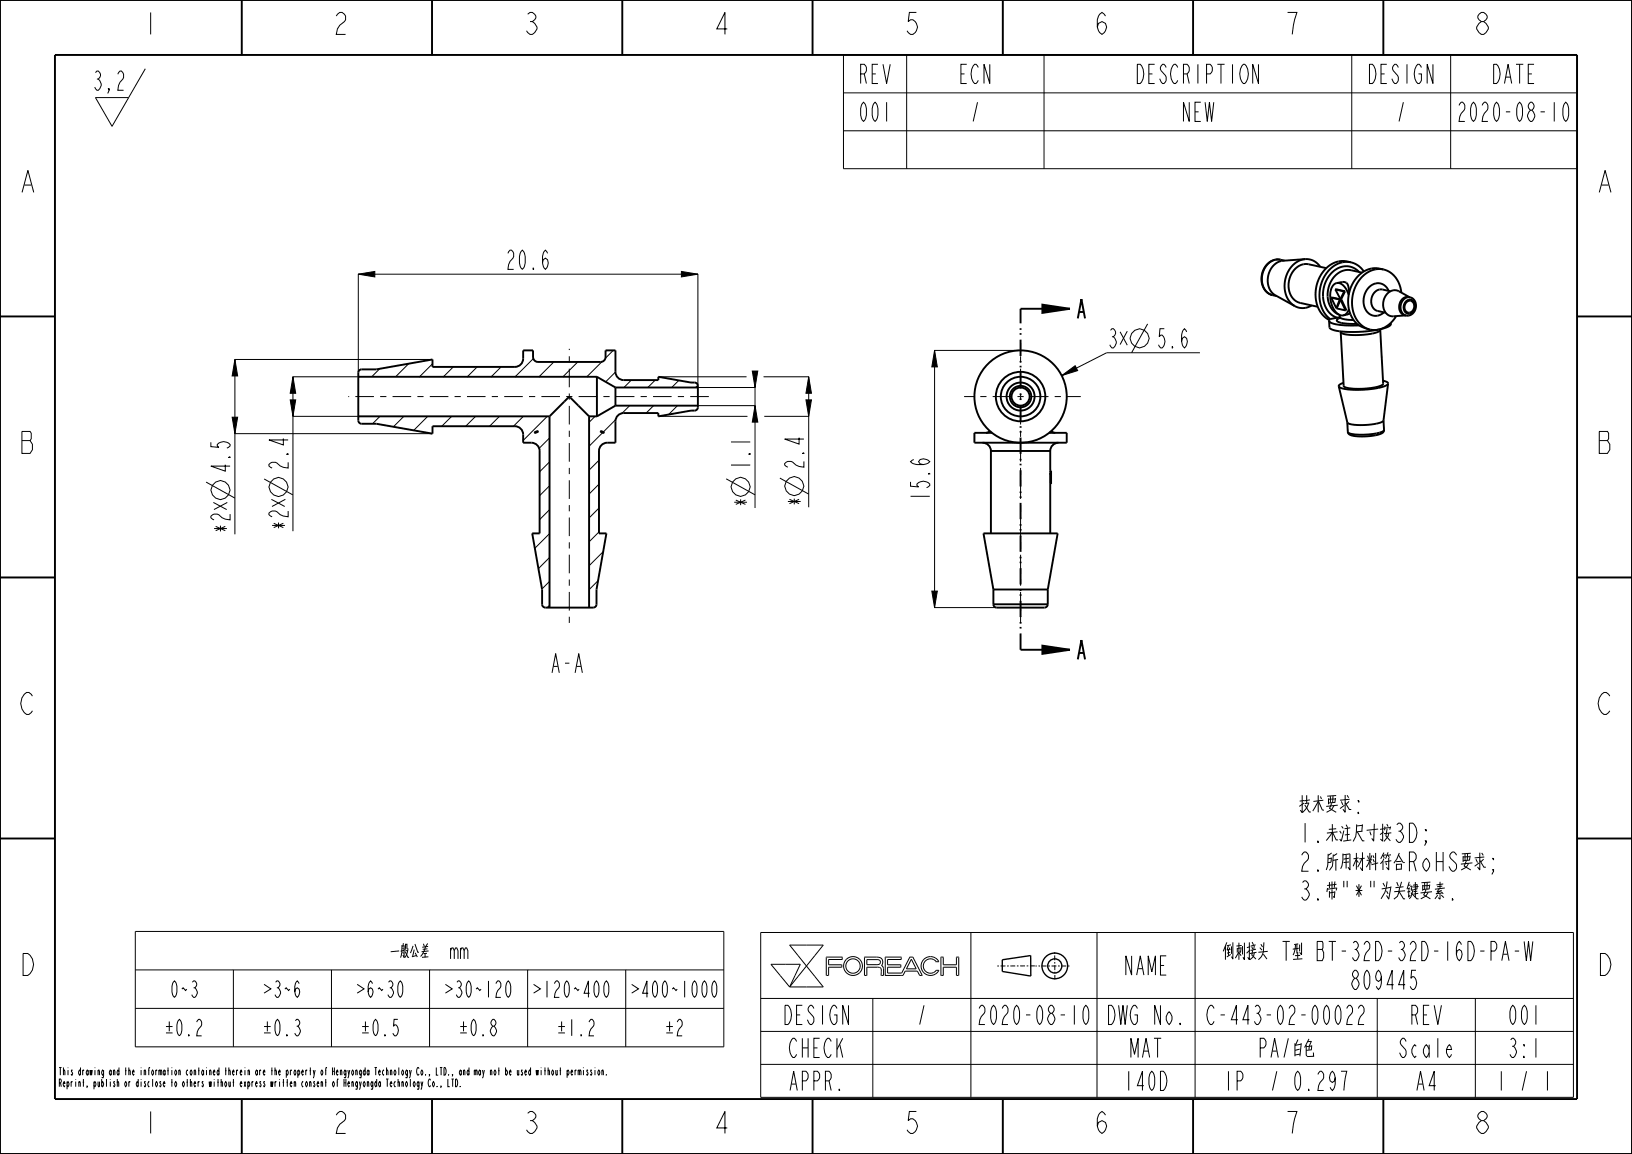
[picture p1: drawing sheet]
<svg xmlns="http://www.w3.org/2000/svg" width="297mm" height="210mm" viewBox="0 0 297 210" stroke-linecap="round" stroke-linejoin="round" font-family="sans-serif">
<g fill="none" stroke="#000" stroke-width=".18">
<path d="M17.4 13.2l.2-.3a.78 .78 0 0 1 .7 .7 .78 .78 0 0 1-.4 .8l.3 .3a1.2 1.2 0 0 1-.3 1.7h-.3l-.4-.6M17.6 14.4h.3M19.9 16.4l-.2-.3h.2v.3l-.3 .6M21.4 13.5l.4-.6h.3a1.25 1.25 0 0 1-.3 2.1l-.2 .6-.2 .8h1.1M26.4 12.5l-6 10.5-3-5.2h6M153.5 10h133.5v20.7h-133.5zM153.5 16.9h133.5M165 10v20.7M190 10v20.7M246 10v20.7M264 10v20.7M153.5 23.8h133.5"/>
<path d="M65.2 49.9l3-.5v1zM65.2 49.8v18M65.2 49.9h61.8M124 49.4l3 .5-3 .5zM127 49.8v20.4M42.2 75.9h1l-.5 3zM42.7 78.9h35.9M42.7 65.4h35.9M42.7 65.4l.5 3h-1zM42.7 65.4v31.8M52.8 72.8h1l-.5 3zM53.3 75.8h11.8"/>
<path d="M53.3 68.6h11.8M53.3 68.6l.5 3h-1zM53.3 68.6v28.1M69.1 67.1l-1.5 1.5M69.1 75.8l-1.3 1.3M73.5 75.8l-1.9 1.9M74.4 66.2l-2.4 2.4M77.8 75.8l-2.5 2.5M78.7 66.2l-2.4 2.4M82.2 75.8l-1.8 1.8M82.5 66.8l-1.8 1.8M86.5 75.8l-1.8 1.8"/>
<path d="M86.8 66.8l-1.8 1.8M90.9 75.8l-1.8 1.8M91.2 66.8l-1.8 1.8M95.2 75.8l-1.8 1.8M97.1 65.3l-3.4 3.3M99.6 75.8l-4.4 4.4M100 79.7l-1.9 1.9M100.8 65.9l-2.7 2.7M105.1 65.9l-2.7 2.7M108.3 75.8l-1.1 1.1M109.5 65.8l-2.7 2.8M109.7 78.7l-2.5 2.5"/>
<path d="M111.6 63.8l-1.4 1.4M112 67.7l-1.8 1.8M112 76.4l-2.2 2.2M114.6 73.8l-1.4 1.4M114.9 69.2l-1.4 1.3M118.9 73.8l-1.3 1.4M119.2 69.2l-1.3 1.3M119.8 68.6h.1M119.9 75.8h16.1M119.9 68.6h16M123.3 73.8l-1.6 1.6M123.5 69.2l-1.3 1.3"/>
<path d="M127 70.1l-.4 .4M127.1 73.8h10.4M127.1 70.5h10.4M136.9 67.5h1l-.5 3zM137.4 73.8l.5 3h-1zM137.4 70.5v21.9M139 68.6h8.2M139.1 75.8h8.1M146.7 72.8h1l-.5 3zM147.2 68.6l.5 3h-1zM147.2 68.6v23.7M170 63.8h15.7"/>
<path d="M170.1 63.8l.5 3h-1zM170.1 63.8v46.8M193.2 68.4l2.5-1.9 .4 .9zM218.4 64.2h-17l-8.2 4.2M100 84.1l-1.8 1.8M100 88.4l-1.8 1.8M100 92.8l-1.8 1.8M100 97.1l-2.7 2.7M109 83.8l-1.8 1.8M109 88.1l-1.8 1.8M109 92.5l-1.8 1.8M109 96.8l-1.8 1.8"/>
<path d="M132.2 87.1l5.2 3M141.9 87l5.3 2.9M100 101.5l-2 2M100 105.8l-1.4 1.4M100 110.2l-.4 .4M108.8 105.7l-1.6 1.6M109.8 100.4l-2.6 2.6M169.6 107.6h1l-.5 3zM170 110.6h11.3M24.6 169.5h107.1v21h-107.1zM24.6 176.5h107.1M42.5 176.5v14"/>
<path d="M60.3 176.5v14M78.2 176.5v14M82.7 173l.2-.5h.2l.2 .5v1.5M83.8 173l.2-.5h.2l.3 .5v1.5M83.8 172.5v2M84.5 173l.2-.5h.2l.2 .5v1.5M96 176.5v14M113.9 176.5v14M138.4 169.7h147.9v30h-147.9zM140.3 175.5h5.3l-1.9 4.1zM143.7 172h6.1l-3 3.8zM146.8 175.8l3 3.8h-6.1"/>
<path d="M146.8 175.8l-3.1 3.8M150.8 177.5v-1.5h2.4v-.4h-2.4v-1h2.4l.1-.4h-2.9v3.3h.4M157.8 174.6l2.1 .1 .3 .1v.4l-.4 .3h-2zM157.8 177.5v-1.5h1.9l.4 .1 .2 .2 .1 1.2h.4M160.8 177.5v-1.3l-.4-.5 .2-.6-.2-.7-.7-.2h-2.3l-.1 3.3h.5M164.3 177.5h.1M165.9 174.6l.8 1.7h-1.7zM166.1 174.2h-.5l-1.5 2.9h-2.6v-1.1h2.4v-.4h-2.4v-1h2.5v-.4h-2.9v3.3h3.2M166.1 174.2h.1M166.1 174.2l1.7 3.3h-.4l-.4-.8h-2.3l-.4 .8M170.4 175l-.7-.5h-.8l-.6 .5-.3 .8 .3 .8 .6 .4h.8l.7-.4M170.4 176.6h.1"/>
<path d="M170.4 175h.1M170.4 176.6h.4M170.4 175h.5l-.4-.5-.5-.3-.7-.1-.7 .1-.5 .4-.3 .5-.2 .5 .1 .7 .5 .8 1 .4 1-.2 .7-.7M170.8 176.6h.1M171.2 174.2h.5v1.4h2.4v-1.4h.4v3.3h-.4v-1.5h-2.4v1.5h-.5zM176.7 169.7v30M199.6 169.7v30M217.5 169.7v30M24.6 183.5h107.1M138.4 181.7h147.9M138.4 187.7h147.9M138.4 193.7h147.9"/>
<path d="M158.8 181.7v18M250.6 181.7v18M268.5 181.7v18"/>
<circle cx="134.8" cy="88.6" r="1.72"/>
<circle cx="144.5" cy="88.5" r="1.72"/>
<circle cx="155.2" cy="175.8" r="1.31"/>
<circle cx="155.2" cy="175.8" r="1.71"/>
</g>
<g fill="#000">
<path d="M65.2 49.9l3-.5v1zM124 49.4l3 .5-3 .5zM189.7 55.4l5 .8-5 .7zM42.7 65.4l.5 3h-1zM42.2 75.9h1l-.5 3zM53.3 68.6l.5 3h-1zM52.8 72.8h1l-.5 3zM136.9 67.5h1l-.5 3zM137.4 73.8l.5 3h-1zM147.2 68.6l.5 3h-1zM146.7 72.8h1l-.5 3zM170.1 63.8l.5 3h-1z"/>
<path d="M193.2 68.4l2.5-1.9 .4 .9zM169.6 107.6h1l-.5 3zM189.7 117.5l5 .7-5 .8z"/>
</g>
<g fill="none" stroke="#000" stroke-width=".35">
<path d="M0 0h297v210h-297zM10 10h277v190h-277zM44 .1v10M78.6 .1v10M113.2 .1v10M147.9 .1v10M182.5 .1v10M217.1 .1v10M251.7 .1v10M0 57.6h10M185.7 56.2h9M189.7 55.4l5 .8-5 .7z"/>
<path d="M230.7 48a2.51 2.51 0 0 1 2.3-.7 3.2 3.2 0 0 0-3.4 3.6 2.77 2.77 0 0 0 2 2.8 3.3 3.3 0 0 1-1.4-5.1zM241.9 58.4l.1 1.3a6.6 6.6 0 0 0 4 .7l2.5-.1 2.4-.3M241.9 58.4a3.2 3.2 0 0 0 2.5 .8h2.9M242.1 58.1l-.2 .3M242.3 54.2l1.7 .3M242.3 54.2l.9 1.9M242.3 54.2l1.5 .3M243 52.7l1.8 .3M243 52.7l1.6 .3M243 52.7l.9 1.7M243.3 56.1h-.1M243.3 57.8l-1.2 .3"/>
<path d="M243.8 57.9l-.4 .2a.32 .32 0 0 0-.1 .3 .32 .32 0 0 0 .4 .2l1.4 .3h1.9M243.8 54.5l-.6 1.6M243.8 57.7l-.5 .1M243.8 57.7h.1M243.8 57.7a2.39 2.39 0 0 0 2.1 .5h.4M243.8 57.7v.3M244 54.5h.1l.9 2h-.1M244 54.5l.9 2M244 54.5l-.7 1.6 1.6 .4M244 54.5h-.2M244 54.5l-.1 .2M244.6 53l-.7 1.4"/>
<path d="M244.8 53l-.7 1.4h-.2M244.8 53h-.2M245.1 47.6a5 5 0 0 0-5.4 4.1 5.5 5.5 0 0 0 2.2 6.5M245.7 57.1h-.1l-.6 .2M247.3 59.2l1.9 .7M247.3 49.5a3.5 3.5 0 0 0-5.5 .8 5.2 5.2 0 0 0 .9 7.3l.6 .2M247.9 49.6l-2-.4a3.9 3.9 0 0 0-4.2 3.7 3.9 3.9 0 0 0 2 4.4M248.2 49.4a3.9 3.9 0 0 0-6.5 0 6.3 6.3 0 0 0 .2 8.5l.2 .2M251 48.9a5 5 0 0 0-5.4 4.2 5.7 5.7 0 0 0 1.7 6.1M251.1 59.9l-.2 .1M251.2 59.9v.1a2.59 2.59 0 0 1-2.1 .8l-2.3 .2a3.8 3.8 0 0 1-2.8-.6v-.1M251.6 52.7a2.11 2.11 0 0 0-1.9 1.2 2.11 2.11 0 0 0 .3 2.2l.7 .5"/>
<path d="M252.7 52.9a2.18 2.18 0 0 0-2-1.4 2.18 2.18 0 0 0-2 1.4 3 3 0 0 0 1.2 4.5h1l1-.6M253.1 58.7a.79 .79 0 0 1-.8 .9l-1.2 .3M254.1 57.5l-1 1.3a4.7 4.7 0 0 1-2 1.1M255 53.3a4.2 4.2 0 0 0-4.7-4.3 6.2 6.2 0 0 0-4.1 7.6 4 4 0 0 0 4.7 3.4M255.4 54.5a1.37 1.37 0 0 1 1.8-.2 1.37 1.37 0 0 1 .5 1.7 1.42 1.42 0 0 1-.9 1.3 1.42 1.42 0 0 1-1.6-.3 1.97 1.97 0 0 1 .2-2.5zM255.9 54.8a1.02 1.02 0 0 1 1.3 0 1.02 1.02 0 0 1 .3 1.3 1.06 1.06 0 0 1-1.3 1 1.06 1.06 0 0 1-.7-1.5zM287 57.6h10M65.2 75.8h34.8M65.2 68.6h43.4M65.4 67.4l.4-.2h2.7l10.2-1.8v1.4h15a1.5 1.5 0 0 0 1.5-1.5v-1.5h1.8v1.2a.9 .9 0 0 0 .9 .9h11.4a.9 .9 0 0 0 .9-.9v-1.2h1.8v3.9a1.5 1.5 0 0 0 1.5 1.5h6.3v-.6l6 1h.6a.6 .6 0 0 1 .6 .6v3.9a.6 .6 0 0 1-.6 .6h-.6l-6 1.1v-.6h-6.3a1.5 1.5 0 0 0-1.5 1.5v3.9h-1.5a1.5 1.5 0 0 0-1.5 1.5v15h1.4l-1.8 10.2v2.7a.6 .6 0 0 1-.6 .6h-8.7a.6 .6 0 0 1-.6-.6v-2.7l-1.8-10.2h1.3v-15a1.5 1.5 0 0 0-1.5-1.5h-1.5v-1.5a1.5 1.5 0 0 0-1.5-1.5h-15v1.3l-10.2-1.8h-2.7a.6 .6 0 0 1-.6-.6v-8.7zM97.2 78.8l.8-.3zM100 75.8v34.8"/>
<path d="M100 75.8l3.6-3.6 3.6 3.6M100 75.8h.1M107.2 75.8h.1M107.2 75.8v34.8M107.2 75.8h1.4M108.6 68.6v7.2M108.6 68.6l3.4 1.9M109.2 78.5l.8 .3zM112 73.8h15M112 70.5v3.3M112 70.5h15M112 73.8l-3.4 2"/>
<path d="M180.1 78.4l-.7 .4M180.5 78.8h-3.2v1.8h16.8v-1.8h-3.2M191.3 78.4l.7 .4M245.3 78.6a2.71 2.71 0 0 0 2.2 .5l1.8-.1a4 4 0 0 0 2.6-.7v-.1a1.26 1.26 0 0 1-1.4 1l-2.7 .2a2.96 2.96 0 0 1-2.5-.6zM191.1 86v-.3h.2v2.4h-.2v-1.7M191.1 86v.4h.2M191.1 86h.2M192.6 80.6a1.5 1.5 0 0 0-1.5 1.5h-10.8a1.5 1.5 0 0 0-1.5-1.5M0 105.1h10M180.8 110h9.9a.6 .6 0 0 1-.6 .6h-8.7a.6 .6 0 0 1-.6-.6zM185.7 118.2h9M189.7 117.5l5 .7-5 .8z"/>
<path d="M287 105.1h10M0 152.6h10M287 152.6h10M44 200.1v10M78.6 200.1v10M113.2 200.1v10M147.9 200.1v10M182.5 200.1v10M217.1 200.1v10M251.7 200.1v10"/>
<circle cx="185.7" cy="72.2" r="8.4"/>
<circle cx="185.7" cy="72.2" r="4.5"/>
<circle cx="185.7" cy="72.2" r="1.95"/>
<circle cx="185.7" cy="72.2" r="2.55"/>
</g>
<g fill="none" stroke="#000" stroke-width=".25">
<path d="M187.6 173.9v3.7l-5.2-.8v-2.1l5.2-.8"/>
<circle cx="192" cy="175.8" r="2.34"/>
<circle cx="192" cy="175.8" r="1.29"/>
</g>
<path d="M181.5 175.8h6.8M191.9 173.3l.1 5M194.6 175.8h-6.2" fill="none" stroke="#000" stroke-width=".18" stroke-dasharray=".3 .3 .9 .3" stroke-linecap="butt"/>
<path d="M185.7 118.2v-62" fill="none" stroke="#000" stroke-width=".35" stroke-dasharray="3 .9 .3 .6 .3 .9" stroke-linecap="butt"/>
<!-- layer: 02___PRT_ALL_AXES -->
<path d="M103.6 72.2v41.2M103.6 72.2v-8.7M103.6 72.2h-40.2M103.6 72.2h26.5M185.7 72.2v42.3M185.7 72.2v-9.6M185.7 72.2h-10.3M185.7 72.2h11" fill="none" stroke="#000" stroke-width=".18" stroke-dasharray="1.1 1.1 3.4 1.1" stroke-dashoffset=".6" stroke-linecap="butt"/>
<g fill="none" stroke="#000" stroke-width=".35">
<path d="M231.6 53.7l.8 .2M233 47.3l.8 .1M237.5 47.2l-4 .3a3.6 3.6 0 0 0-2.7 2.7 3.6 3.6 0 0 0 1.3 3.5l3.5 2M237.5 47.2a4.9 4.9 0 0 0-3.6 6.1l.6 1.3 .5 .6 .6 .5M237.5 47.2h.8l.8 .3 .6 .4 .6 .7M238.7 55.6l-.8 .4-.7 .1-.9-.1-.7-.3M241.4 48.8l-3.2-.7a3.4 3.4 0 0 0-3.7 3.6 3.1 3.1 0 0 0 2.1 3.4l3.2 .7M243.3 51.5l.9-.2a1.13 1.13 0 0 1 1.3 1.4v.5M243.3 51.5a2.19 2.19 0 0 1 2 1.8l.1 .4M243.3 51.5a2.48 2.48 0 0 0-1.2 3 3.2 3.2 0 0 0 2.1 2.9h.3M243.8 57.3v.4M245 57.3l-.5 .1"/>
<path d="M245.1 47.6l.7 .1M245.5 56.3l-.4 .7-.6 .4M245.7 56.9l-.1 .2M250.7 56.6l1.5 .3M251 48.9l.8 .1M251.6 52.7l1.4 .3M256 55a.88 .88 0 0 1 1.1 0 .88 .88 0 0 1 .2 1.1 .9 .9 0 0 1-1.2 .7 .9 .9 0 0 1-.4-1.3zM256.5 54.1l-1.9-1.1a2.18 2.18 0 0 0-2.9 2.3 1.94 1.94 0 0 0 1.9 2.3l2.2-.2M256.6 54.1a1.75 1.75 0 0 0-1.8 .8 1.75 1.75 0 0 0 .1 2l.4 .4 .6 .1M243.6 70.3l1.6 6.6a5.8 5.8 0 0 0 3.8 .4h.2a4 4 0 0 0 2.6-.8M244.5 69.7l-.7 .3-.2 .3M245.2 76.9l.1 1.7"/>
<path d="M251.2 60l.5 9.8a3 3 0 0 1-2.3 .8l-1.5 .1a5.2 5.2 0 0 1-3.4-.5l-.5-9.8M251.7 69.3l.7 .2 .2 .3M251.8 76.5l.1 1.7M252.6 69.8a4.1 4.1 0 0 1-2.8 1l-1.5 .1a8.9 8.9 0 0 1-4.6-.5l-.1-.1M252.6 69.8l-.8 6.7M180.3 82.1v15M191.1 82.1v3.6M191.1 88.1v9M180.8 107.3h9.9M180.8 107.3l-1.8-10.2h13.5l-1.8 10.2M180.8 107.3v2.7M190.7 107.3v2.7"/>
<circle cx="185.7" cy="72.2" r="3.6"/>
<circle cx="185.7" cy="72.2" r="1.65"/>
</g>
<g font-size="5.2">
<text x="26.1" y="6.3">1</text>
<text x="60.7" y="6.3">2</text>
<text x="95.4" y="6.3">3</text>
<text x="130" y="6.3">4</text>
<text x="164.6" y="6.3">5</text>
<text x="199.2" y="6.3">6</text>
<text x="233.9" y="6.3">7</text>
<text x="268.5" y="6.3">8</text>
<text x="3.8" y="35">A</text>
<text x="290.8" y="35">A</text>
<text x="3.8" y="82.5">B</text>
<text x="290.8" y="82.5">B</text>
<text x="3.8" y="130">C</text>
<text x="290.8" y="130">C</text>
<text x="3.8" y="177.5">D</text>
<text x="290.8" y="177.5">D</text>
<text x="26.1" y="206.3">1</text>
<text x="60.7" y="206.3">2</text>
<text x="95.4" y="206.3">3</text>
<text x="130" y="206.3">4</text>
<text x="164.6" y="206.3">5</text>
<text x="199.2" y="206.3">6</text>
<text x="233.9" y="206.3">7</text>
<text x="268.5" y="206.3">8</text>
</g>
<g font-size="4.6">
<text x="155.8" y="15.2">REV</text>
<text x="174.1" y="15.2">ECN</text>
<text x="205.5" y="15.2">DESCRIPTION</text>
<text x="248.2" y="15.2">DESIGN</text>
<text x="270.9" y="15.2">DATE</text>
<text x="155.8" y="22.1">001</text>
<text x="176.4" y="22.1">/</text>
<text x="214.6" y="22.1">NEW</text>
<text x="253.9" y="22.1">/</text>
<text x="264.1" y="22.1">2020-08-10</text>
<text x="91.9" y="49">20.6</text>
<text x="195.8" y="57.9">A</text>
<text x="201.4" y="63.3">3× 5.6</text>
<text x="136.5" y="85.7" transform="rotate(-90 136.5 85.7)">1.1</text>
<text x="146.3" y="85.5" transform="rotate(-90 146.3 85.5)">2.4</text>
<text x="136.5" y="92.4" transform="rotate(-90 136.5 92.4)">*</text>
<text x="146.3" y="92.3" transform="rotate(-90 146.3 92.3)">*</text>
<text x="169.2" y="91.4" transform="rotate(-90 169.2 91.4)">15.6</text>
<text x="41.9" y="97.2" transform="rotate(-90 41.9 97.2)">*2× 4.5</text>
<text x="52.4" y="96.7" transform="rotate(-90 52.4 96.7)">*2× 2.4</text>
<text x="195.8" y="120">A</text>
<text x="99.5" y="122.4">A-A</text>
<text x="236.3" y="148">技术要求:</text>
<text x="236.3" y="153.3">1.未注尺寸按3D;</text>
<text x="236.3" y="158.5">2.所用材料符合RoHS要求;</text>
<text x="236.3" y="163.8">3.带&quot;*&quot;为关键要素.</text>
<text x="204" y="177.4">NAME</text>
<text x="214.4" y="174.8">倒刺接头 T型 BT-32D-32D-16D-PA-W</text>
<text x="245.1" y="180.1">809445</text>
<text x="141.8" y="186.4">DESIGN</text>
<text x="166.6" y="186.4">/</text>
<text x="176.8" y="186.4">2020-08-10</text>
<text x="200.6" y="186.4">DWG No.</text>
<text x="218.1" y="186.4">C-443-02-00022</text>
<text x="256.2" y="186.4">REV</text>
<text x="274" y="186.4">001</text>
<text x="143" y="192.4">CHECK</text>
<text x="205.2" y="192.4">MAT</text>
<text x="226.1" y="192.4">PA/白色</text>
<text x="253.9" y="192.4">Scale</text>
<text x="274" y="192.4">3:1</text>
<text x="143" y="198.4">APPR.</text>
<text x="204" y="198.4">140D</text>
<text x="222.3" y="198.4">IP</text>
<text x="230.5" y="198.4">/ 0.297</text>
<text x="257.3" y="198.4">A4</text>
<text x="272.1" y="198.4">1</text>
<text x="276.3" y="198.4">/ 1</text>
</g>
<g font-size="3.9">
<text x="66.5" y="174.5">一般公差</text>
<text x="30.6" y="181.5">0~3</text>
<text x="46.5" y="181.5">＞3~6</text>
<text x="63.4" y="181.5">＞6~30</text>
<text x="79.3" y="181.5">＞30~120＞120~400＞400~1000</text>
<text x="28.7" y="188.5">±0.2</text>
<text x="46.5" y="188.5">±0.3</text>
<text x="64.4" y="188.5">±0.5</text>
<text x="82.2" y="188.5">±0.8</text>
<text x="100.1" y="188.5">±1.2</text>
<text x="119.9" y="188.5">±2</text>
</g>
<g font-size="1.8">
<text x="10.6" y="195.7">This drawing and the information contained therein are the property of</text>
<text x="10.6" y="197.8">Reprint, publish or disclose to others without express written consent of</text>
<text x="60.3" y="195.7">Hengyongda Technology Co., LTD., and may not be used without permission.</text>
<text x="62.4" y="197.8">Hengyongda Technology Co., LTD.</text>
</g>
</svg>
